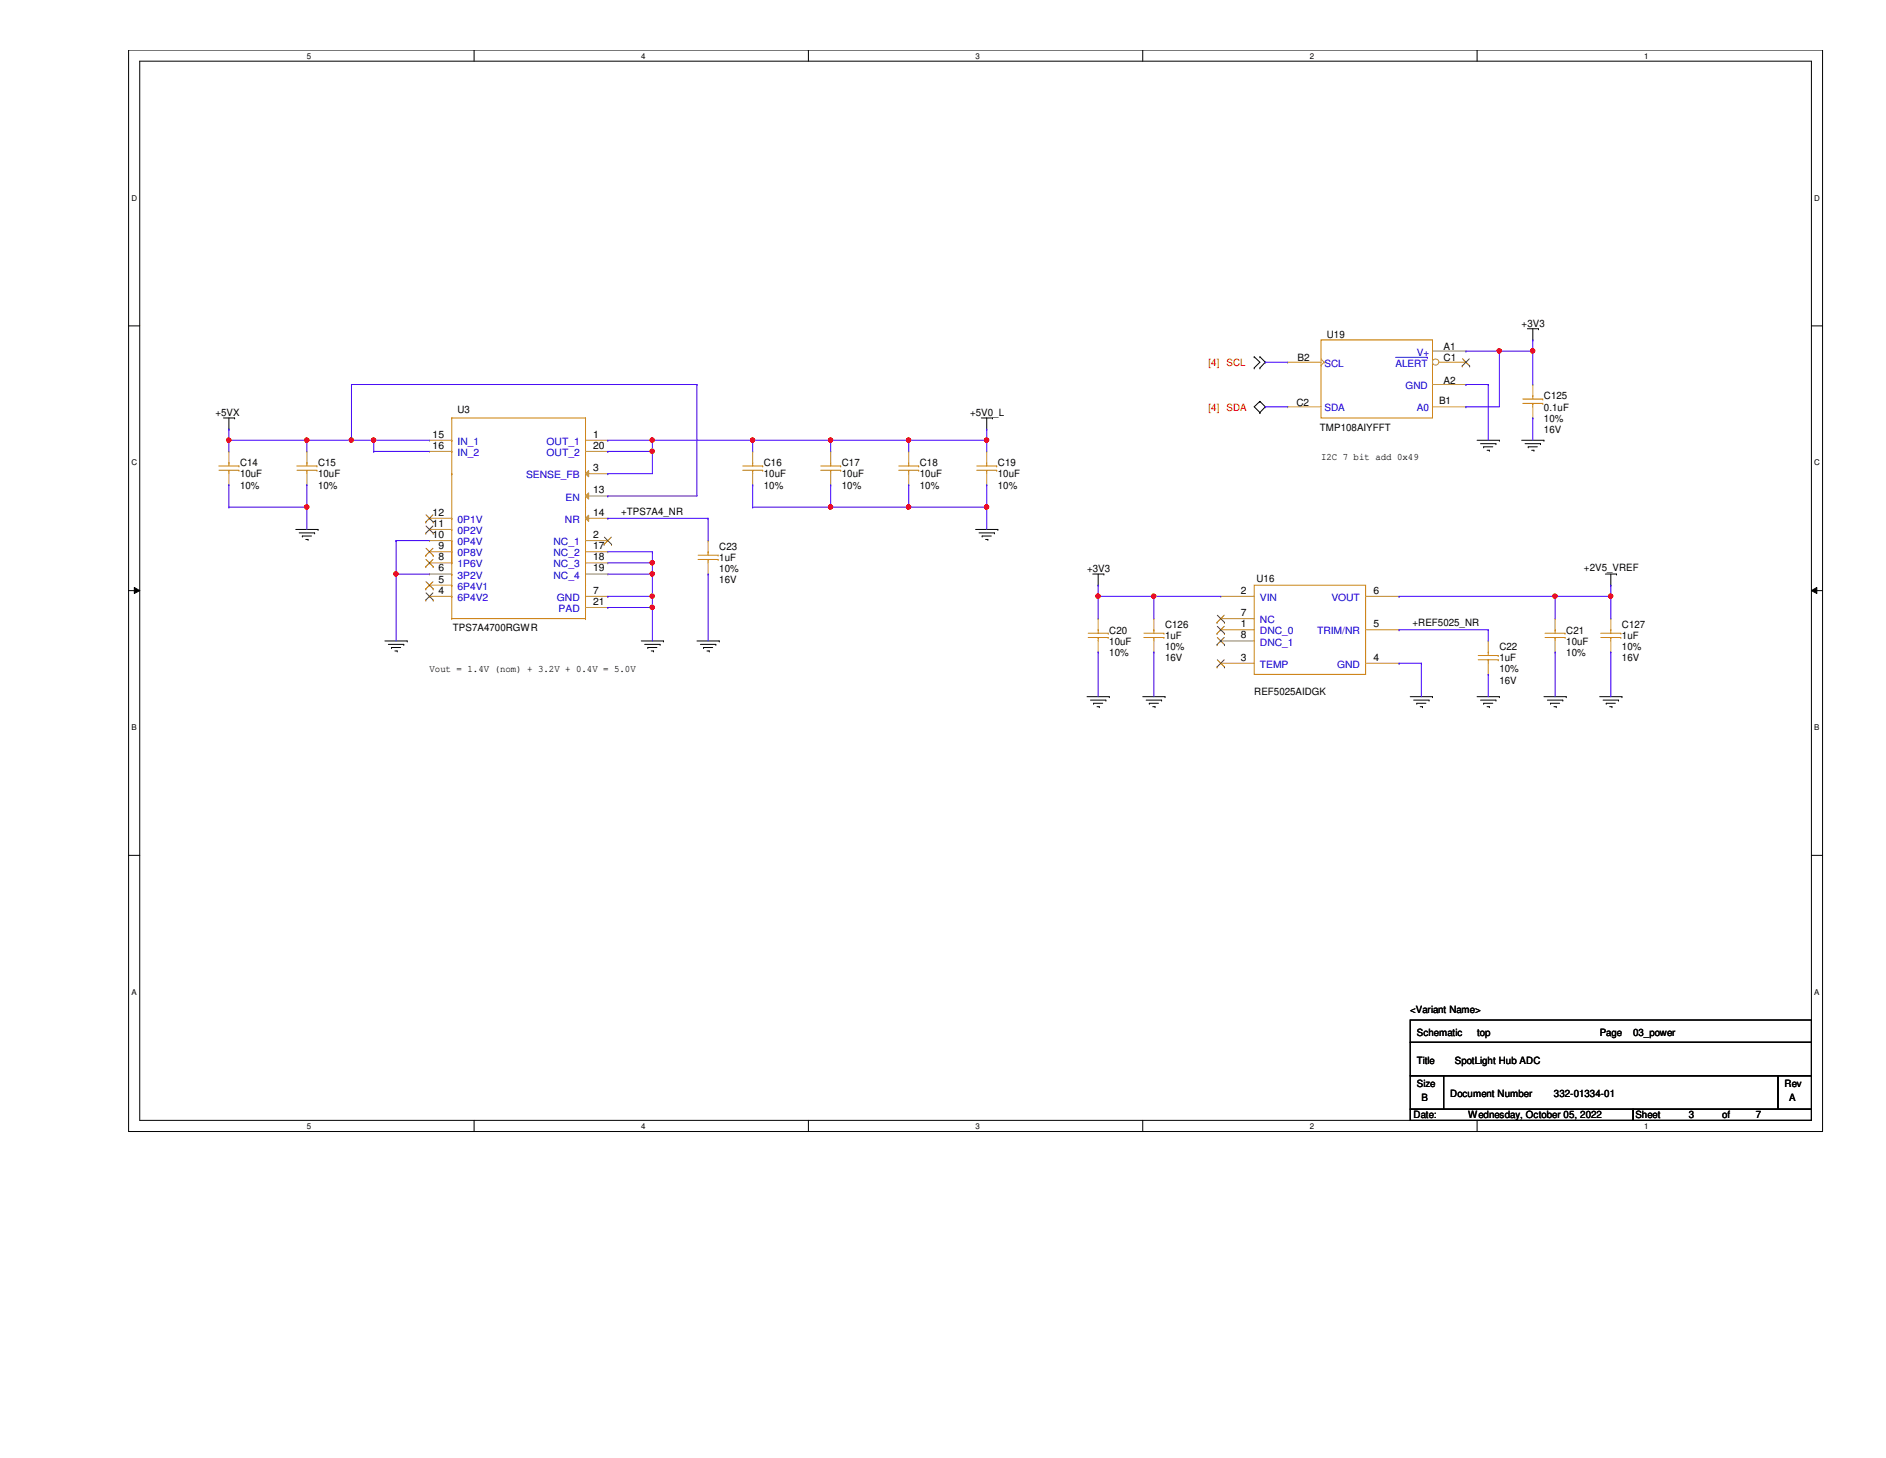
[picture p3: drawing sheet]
<svg xmlns="http://www.w3.org/2000/svg" width="279mm" height="216mm" viewBox="0 0 279 216" stroke-linecap="round" stroke-linejoin="round" font-family="sans-serif">
<path d="M19.1 7.4h250.9v160.2h-250.9zM20.7 9.1h247.7v156.8h-247.7z" fill="none" stroke="#000" stroke-width=".15"/>
<g fill="#fff">
<path d="M45.5 7.6h.6v1.3h-.6z"/>
<path d="M45.5 166.1h.6v1.3h-.6z"/>
</g>
<path d="M70.2 7.4v1.7M70.2 165.9v1.7" fill="none" stroke="#000" stroke-width=".15"/>
<g fill="#fff">
<path d="M95 7.6h.6v1.3h-.6z"/>
<path d="M95 166.1h.6v1.3h-.6z"/>
</g>
<path d="M119.8 7.4v1.7M119.8 165.9v1.7" fill="none" stroke="#000" stroke-width=".15"/>
<g fill="#fff">
<path d="M144.5 7.6h.6v1.3h-.6z"/>
<path d="M144.5 166.1h.6v1.3h-.6z"/>
</g>
<path d="M169.3 7.4v1.7M169.3 165.9v1.7" fill="none" stroke="#000" stroke-width=".15"/>
<g fill="#fff">
<path d="M194.1 7.6h.5v1.3h-.5z"/>
<path d="M194.1 166.1h.5v1.3h-.5z"/>
</g>
<path d="M218.8 7.4v1.7M218.8 165.9v1.7" fill="none" stroke="#000" stroke-width=".15"/>
<g fill="#fff">
<path d="M243.6 7.6h.6v1.3h-.6z"/>
<path d="M243.6 166.1h.6v1.3h-.6z"/>
<path d="M19.5 28.7h.8v1.3h-.8z"/>
<path d="M268.8 28.7h.8v1.3h-.8z"/>
<path d="M19.5 67.9h.8v1.3h-.8z"/>
<path d="M268.8 67.9h.8v1.3h-.8z"/>
</g>
<path d="M19.1 48.3h1.6M268.4 48.3h1.6" fill="none" stroke="#000" stroke-width=".15"/>
<g fill="#fff">
<path d="M19.5 107.1h.7v1.3h-.7z"/>
<path d="M268.8 107.1h.7v1.3h-.7z"/>
</g>
<path d="M19.1 87.5h1.6M19.9 87l.8 .5-.8 .4zM268.4 87.5l.8-.5v.9zM268.4 87.5h1.6" fill="none" stroke="#000" stroke-width=".15"/>
<path d="M19.9 87l.8 .5-.8 .4zM268.4 87.5l.8-.5v.9z" fill="#000"/>
<g fill="#fff">
<path d="M19.5 146.3h.7v1.3h-.7z"/>
<path d="M268.8 146.3h.7v1.3h-.7z"/>
</g>
<g fill="none" stroke="#000" stroke-width=".15">
<path d="M185.8 52.8h.1M185.8 54.5h.1M185.8 52.8l.8 .8-.8 .9M186.6 52.8h.1M186.6 54.5h.1M186.6 59.4h.1M186.6 52.8l.9 .8-.9 .9M186.6 59.4l-.8 .8 .8 .9M186.6 59.4l.9 .8-.9 .9M226.3 48.7h1.6M227.1 50.3h.1M227.1 48.7v1.6"/>
<path d="M227.9 48.7h.1M33.1 61.9h1.7M33.9 63.5h.1M33.9 61.9v1.6M34.8 61.9h.1M43.8 78.4h3.3M44.3 78.9h2.3M44.8 79.4h.1M44.8 79.4h1.3M45.3 79.9h.3M45.6 79.9h.1M46.6 78.9h.1"/>
<path d="M47.1 78.4h.1M144.5 78.4h3.3M145 78.9h2.3M145.4 61.9h1.6M145.5 79.4h.1M145.5 79.4h1.4M146 79.9h.3M146.2 63.5h.1M146.2 61.9v1.6M146.3 79.9h.1M147 61.9h.1M147.3 78.9h.1"/>
<path d="M147.8 78.4h.1M186.6 61.1h.1M218.8 65.2h3.3M219.3 65.7h2.3M219.8 66.2h.1M219.8 66.2h1.3M220.3 66.7h.3M220.6 66.7h.1M221.6 65.7h.1M222.1 65.2h.1M225.4 65.2h3.3M225.9 65.7h2.3"/>
<path d="M226.4 66.2h.1M226.4 66.2h1.4M226.9 66.7h.3M227.2 66.7h.1M228.2 65.7h.1M228.7 65.2h.1M57 94.9h3.3M57.5 95.4h2.3M58 95.9h.1M58 95.9h1.4M58.5 96.4h.3M58.8 96.4h.1"/>
<path d="M59.8 95.4h.1M60.3 94.9h.1M95 94.9h3.3M95.5 95.4h2.3M96 95.9h.1M96 95.9h1.3M96.5 96.4h.3M96.8 96.4h.1M97.8 95.4h.1M98.3 94.9h.1M103.3 94.9h3.3M103.8 95.4h2.2"/>
<path d="M104.2 95.9h.1M104.2 95.9h1.4M104.7 96.4h.4M105.1 96.4h.1M106 95.4h.1M106.6 94.9h.1M161.9 85h1.6M162.7 86.7h.1M162.7 85v1.7M163.5 85h.1M237.8 85h1.7M238.6 86.7h.1"/>
<path d="M238.6 85v1.7M239.5 85h.1M161 103.2h3.3M161.5 103.7h2.3M162 104.1h.1M162 104.1h1.4M162.5 104.6h.4M162.9 104.6h.1M163.8 103.7h.1M164.3 103.2h.1M169.3 103.2h3.3M169.8 103.7h2.3"/>
<path d="M170.3 104.1h.1M170.3 104.1h1.3M170.8 104.6h.3M171.1 104.6h.1M172.1 103.7h.1M172.6 103.2h.1M208.9 103.2h3.3M209.4 103.7h2.3M209.9 104.1h.1M209.9 104.1h1.3M210.4 104.6h.3M210.7 104.6h.1"/>
<path d="M211.7 103.7h.1M212.2 103.2h.1M218.8 103.2h3.3M219.3 103.7h2.3M219.8 104.1h.1M219.8 104.1h1.3M220.3 104.6h.3M220.6 104.6h.1M221.6 103.7h.1M222.1 103.2h.1M228.7 103.2h3.3M229.2 103.7h2.3"/>
<path d="M229.7 104.1h.1M229.7 104.1h1.4M230.2 104.6h.3M230.5 104.6h.1M231.5 103.7h.1M232 103.2h.1M237 103.2h3.3M237.5 103.7h2.3M238 104.1h.1M238 104.1h1.3M238.5 104.6h.3M238.8 104.6h.1"/>
<path d="M239.8 103.7h.1M240.3 103.2h.1M19.1 126.7h1.6M268.4 126.7h1.6M208.9 151h59.5v3.3h-59.5zM208.9 154.3h59.5v5h-59.5zM208.9 159.3h5v5h-5zM213.9 159.3h49.5v5h-49.5zM263.4 159.3h5v5h-5zM208.9 164.3h33v1.6h-33zM241.9 164.3h26.5v1.6h-26.5z"/>
</g>
<g fill="none" stroke="#cc8006" stroke-width=".15">
<path d="M195.7 50.3h16.5v11.6h-16.5zM121.6 69.6h2.9M121.6 69h2.9M123.1 69.6h.1M123.1 68.5h.1M123.1 68.5v.5M123.1 69.6v.5M124.5 69.6h.1M124.5 69h.1M237.2 94.4h2.9M237.2 93.8h2.9M238.6 94.4h.1"/>
<path d="M238.6 93.3h.1M238.6 93.3v.5M238.6 94.4v.5M240.1 94.4h.1M240.1 93.8h.1"/>
</g>
<g fill="none" stroke="#a84" stroke-width=".15">
<path d="M190.8 53.6h.1M190.8 53.6h4.9M195.7 54.1h.1M195.7 53.2l.5 .4M196.2 53.6h.1M196.2 53.6l-.5 .5M123.1 66.8h.1M123.1 71.8h.1M123.1 66.8v1.7M123.1 70.1v1.7M190.8 60.2h.1M190.8 60.2h4.9"/>
<path d="M212.2 60.2h5M217.2 60.2h.1M238.6 91.6h.1M238.6 96.6h.1M238.6 91.6v1.7M238.6 94.9v1.7"/>
</g>
<circle cx="212.7" cy="53.6" r=".46" fill="#fff"/>
<g fill="none" stroke="#a84" stroke-width=".15">
<path d="M212.2 52h5M212.2 56.9h5M213.2 53.6h4M217.2 53.6h.1M217.2 52h.1M217.2 56.9h.1M45.5 66.8h.1M45.5 71.8h.1M45.5 66.8v1.7M45.5 70.1v1.7M86.7 65.2h3.3M90 65.2h.1"/>
<path d="M146.2 66.8h.1M146.2 71.8h.1M146.2 66.8v1.7M146.2 70.1v1.7M86.7 80.1h3.3M90 80.1h.1M104.9 80.1h.1M104.9 85h.1M104.9 80.1v1.6M104.9 83.4v1.6M162.7 91.6h.1M162.7 96.6h.1"/>
<path d="M162.7 91.6v1.7M162.7 94.9v1.7M170.9 91.6h.1M170.9 96.6h.1M170.9 91.6v1.7M170.9 94.9v1.7M180.8 93.3h.1M180.8 88.3h.1M180.8 98.2h.1M180.8 91.6h.1M180.8 94.9h.1M180.8 93.3h5"/>
<path d="M180.8 88.3h5M180.8 98.2h5M180.8 91.6h5M180.8 94.9h5M202.3 93.3h5M202.3 88.3h5M202.3 98.2h5M207.3 98.2h.1M207.3 93.3h.1M207.3 88.3h.1M220.5 94.9h.1M220.5 99.9h.1"/>
<path d="M220.5 94.9v1.7M220.5 98.2v1.7"/>
<circle cx="212.7" cy="53.6" r=".46"/>
</g>
<g fill="none" stroke="#804000" stroke-width=".15">
<path d="M216.6 54.2h.1M216.7 53.1l1 1.1M217.7 53.1l-1.1 1.1M217.7 54.2h.1M89.5 79.5l1.1 1.1M90.6 79.5l-1.1 1.1M89.5 80.6h.1M90.6 80.6h.1M180.3 93.8h.1M180.3 98.8h.1M180.3 92.2h.1M180.3 95.5h.1"/>
<path d="M180.3 92.8l1.1 1M180.3 97.7l1.1 1.1M180.3 91.1l1.1 1.1M180.3 94.4l1.1 1.1M181.4 92.8l-1.1 1M181.4 97.7l-1.1 1.1M181.4 91.1l-1.1 1.1M181.4 94.4l-1.1 1.1M181.4 93.8h.1M181.4 98.8h.1M181.4 92.2h.1M181.4 95.5h.1"/>
</g>
<path d="M206.8 52.9h4.7M211.5 52.9h.1" fill="none" stroke="#00c" stroke-width=".15"/>
<g fill="none" stroke="#cc8006" stroke-width=".15">
<path d="M44 69.6h2.9M44 69h2.9M45.5 69.6h.1M45.5 68.5h.1M45.5 68.5v.5M45.5 69.6v.5M46.9 69.6h.1M46.9 69h.1M66.9 61.9h.1M66.9 76.7h.1M66.9 78.4h.1M66.9 70.1h.1"/>
<path d="M66.9 65.2h.1M66.9 66.8h.1M66.9 61.9h19.8M66.9 61.9v29.7M86.7 61.9h.1M86.7 65.2h.1M86.7 70.1h.1M86.7 75.1h.1M86.7 78.4h.1M86.7 66.8h.1M86.7 61.9v29.7M144.7 69.6h3"/>
<path d="M144.7 69h3M146.2 69.6h.1M146.2 68.5h.1M146.2 68.5v.5M146.2 69.6v.5M147.7 69.6h.1M147.7 69h.1M66.9 91.6h.1M66.9 80.1h.1M66.9 81.7h.1M66.9 83.4h.1M66.9 85h.1"/>
<path d="M66.9 86.7h.1M66.9 88.3h.1M66.9 91.6h19.8M86.7 91.6h.1M86.7 83.4h.1M86.7 86.7h.1M86.7 81.7h.1M86.7 80.1h.1M86.7 88.3h.1M103.4 82.8h3M103.4 82.2h3M104.9 82.8h.1"/>
<path d="M104.9 81.7h.1M104.9 81.7v.5M104.9 82.8v.6M106.4 82.8h.1M106.4 82.2h.1M161.2 94.4h3M161.2 93.8h3M162.7 94.4h.1M162.7 93.3h.1M162.7 93.3v.5M162.7 94.4v.5M164.2 94.4h.1"/>
<path d="M164.2 93.8h.1M169.5 94.4h2.9M169.5 93.8h2.9M170.9 94.4h.1M170.9 93.3h.1M170.9 93.3v.5M170.9 94.4v.5M172.4 94.4h.1M172.4 93.8h.1M185.8 86.7h16.5v13.2h-16.5zM219 97.7h3M219 97.1h3"/>
<path d="M220.5 97.7h.1M220.5 96.6h.1M220.5 96.6v.5M220.5 97.7v.5M222 97.7h.1M222 97.1h.1"/>
</g>
<path d="M87.2 69.7v.9l-.5-.5z" fill="#a84"/>
<g fill="none" stroke="#a84" stroke-width=".15">
<path d="M63.6 78.4h.1M63.6 76.7h.1M63.6 78.4h3.3M63.6 76.7h3.3M86.7 70.1h3.3M87.2 69.7v.9l-.5-.5zM90 70.1h.1M63.6 88.3h.1M63.6 86.7h.1M63.6 85h.1M63.6 83.4h.1M63.6 81.7h.1"/>
<path d="M63.6 80.1h.1M63.6 88.3h3.3M63.6 86.7h3.3M63.6 85h3.3M63.6 83.4h3.3M63.6 81.7h3.3M63.6 80.1h3.3M86.7 88.3h3.3M90 88.3h.1"/>
</g>
<g fill="none" stroke="#804000" stroke-width=".15">
<path d="M63.1 79h.1M63.1 77.3h.1M63.1 77.9l1.1 1.1M63.1 76.2l1.1 1.1M64.1 77.9l-1 1.1M64.1 76.2l-1 1.1M64.2 79h.1M64.2 77.3h.1M63.1 88.9h.1M63.1 87.2h.1M63.1 83.9h.1M63.1 82.3h.1"/>
<path d="M63.1 87.8l1.1 1.1M63.1 86.1l1.1 1.1M63.1 82.8l1.1 1.1M63.1 81.2l1.1 1.1M64.1 87.8l-1 1.1M64.1 86.1l-1 1.1M64.1 82.8l-1 1.1M64.1 81.2l-1 1.1M64.2 88.9h.1M64.2 87.2h.1M64.2 83.9h.1M64.2 82.3h.1"/>
</g>
<path d="M86.7 73.4l.5-.4v.9z" fill="#a84"/>
<path d="M86.7 73.4l.5-.4v.9zM86.7 73.4h3.3M90 73.4h.1" fill="none" stroke="#a84" stroke-width=".15"/>
<path d="M87.2 76.3v.9l-.5-.5z" fill="#a84"/>
<g fill="none" stroke="#a84" stroke-width=".15">
<path d="M227.1 56.9h.1M227.1 56.9v1.7M33.9 66.8h.1M33.9 71.8h.1M33.9 66.8v1.7M33.9 70.1v1.7M63.6 65.2h.1M63.6 66.8h.1M63.6 65.2h3.3M63.6 66.8h3.3M86.7 76.7h3.3M86.7 66.8h3.3"/>
<path d="M87.2 76.3v.9l-.5-.5zM90 76.7h.1M90 66.8h.1M111.5 66.8h.1M111.5 71.8h.1M111.5 66.8v1.7M111.5 70.1v1.7M134.6 66.8h.1M134.6 71.8h.1M134.6 66.8v1.7M134.6 70.1v1.7M227.1 61.9h.1"/>
<path d="M227.1 60.2v1.7M86.7 81.7h3.3M86.7 83.4h3.3M86.7 85h3.3M86.7 90h3.3M90 81.7h.1M90 83.4h.1M90 85h.1M90 90h.1M230.4 91.6h.1M230.4 96.6h.1M230.4 91.6v1.7"/>
<path d="M230.4 94.9v1.7"/>
</g>
<g fill="none" stroke="#cc8006" stroke-width=".15">
<path d="M225.6 59.7h3M225.6 59.1h3M227.1 59.7h.1M227.1 58.6h.1M227.1 58.6v.5M227.1 59.7v.5M228.6 59.7h.1M228.6 59.1h.1M32.4 69.6h3M32.4 69h3M33.9 69.6h.1M33.9 68.5h.1"/>
<path d="M33.9 68.5v.5M33.9 69.6v.5M35.4 69.6h.1M35.4 69h.1M110 69.6h3M110 69h3M111.5 69.6h.1M111.5 68.5h.1M111.5 68.5v.5M111.5 69.6v.5M113 69.6h.1M113 69h.1"/>
<path d="M133.1 69.6h3M133.1 69h3M134.6 69.6h.1M134.6 68.5h.1M134.6 68.5v.5M134.6 69.6v.5M136.1 69.6h.1M136.1 69h.1M228.9 94.4h3M228.9 93.8h3M230.4 94.4h.1M230.4 93.3h.1"/>
<path d="M230.4 93.3v.5M230.4 94.4v.5M231.9 94.4h.1M231.9 93.8h.1"/>
</g>
<path d="M90 88.3h.1M90 88.3h6.6M96.6 88.3h.1M96.6 88.3v1.7" fill="none" stroke="#4200ff" stroke-width=".15"/>
<circle cx="96.6" cy="89.9" r=".32" fill="#f00"/>
<circle cx="96.6" cy="89.9" r=".32" fill="none" stroke="#f00" stroke-width=".15"/>
<circle cx="96.6" cy="88.3" r=".32" fill="#f00"/>
<circle cx="96.6" cy="88.3" r=".32" fill="none" stroke="#f00" stroke-width=".15"/>
<path d="M33.9 65.2h.1M33.9 65.2h11.6M55.4 66.8h.1M55.4 65.2h.1M55.4 66.8h8.2M55.4 65.2v1.6M90 90h.1M90 90h6.6M96.6 90h.1M96.6 90v4.9" fill="none" stroke="#4200ff" stroke-width=".15"/>
<circle cx="33.9" cy="65.2" r=".32" fill="#f00"/>
<circle cx="33.9" cy="65.2" r=".32" fill="none" stroke="#f00" stroke-width=".15"/>
<path d="M33.9 63.5h.1M33.9 63.5v1.7M90 66.8h.1M90 66.8h6.6M58.7 85h.1M58.7 85h4.9M58.7 85v9.9" fill="none" stroke="#4200ff" stroke-width=".15"/>
<circle cx="58.6" cy="85" r=".32" fill="#f00"/>
<circle cx="58.6" cy="85" r=".32" fill="none" stroke="#f00" stroke-width=".15"/>
<path d="M90 70.1h.1M96.6 66.8h.1M96.6 66.8v3.3h-6.6M58.7 80.1h.1M58.7 80.1h4.9M58.7 80.1v4.9" fill="none" stroke="#4200ff" stroke-width=".15"/>
<circle cx="96.6" cy="66.8" r=".32" fill="#f00"/>
<circle cx="96.6" cy="66.8" r=".32" fill="none" stroke="#f00" stroke-width=".15"/>
<path d="M111.5 71.8h.1M111.5 75.1h.1M111.5 71.8v3.3M111.5 75.1h11.6" fill="none" stroke="#4200ff" stroke-width=".15"/>
<circle cx="123" cy="75.1" r=".32" fill="#f00"/>
<circle cx="123" cy="75.1" r=".32" fill="none" stroke="#f00" stroke-width=".15"/>
<path d="M123.1 71.8h.1M123.1 75.1h.1M123.1 71.8v3.3M134.6 71.8h.1M134.6 75.1h.1M134.6 71.8v3.3M146.2 71.8h.1M146.2 71.8v3.3h-23.1" fill="none" stroke="#4200ff" stroke-width=".15"/>
<circle cx="146.2" cy="75.1" r=".32" fill="#f00"/>
<circle cx="146.2" cy="75.1" r=".32" fill="none" stroke="#f00" stroke-width=".15"/>
<circle cx="134.6" cy="75.1" r=".32" fill="#f00"/>
<circle cx="134.6" cy="75.1" r=".32" fill="none" stroke="#f00" stroke-width=".15"/>
<path d="M111.5 65.2h.1M111.5 65.2h11.6M146.2 75.1h.1M146.2 65.2h.1M146.2 65.2v1.6M146.2 75.1v3.3" fill="none" stroke="#4200ff" stroke-width=".15"/>
<circle cx="123" cy="65.2" r=".32" fill="#f00"/>
<circle cx="123" cy="65.2" r=".32" fill="none" stroke="#f00" stroke-width=".15"/>
<circle cx="111.5" cy="65.2" r=".32" fill="#f00"/>
<circle cx="111.5" cy="65.2" r=".32" fill="none" stroke="#f00" stroke-width=".15"/>
<path d="M111.5 65.2h.1M111.5 65.2v1.6M123.1 65.2h.1M123.1 65.2v1.6M123.1 65.2h23.1M134.6 65.2h.1M134.6 65.2v1.6" fill="none" stroke="#4200ff" stroke-width=".15"/>
<circle cx="146.2" cy="65.2" r=".32" fill="#f00"/>
<circle cx="146.2" cy="65.2" r=".32" fill="none" stroke="#f00" stroke-width=".15"/>
<circle cx="134.6" cy="65.2" r=".32" fill="#f00"/>
<circle cx="134.6" cy="65.2" r=".32" fill="none" stroke="#f00" stroke-width=".15"/>
<path d="M90 65.2h.1M90 65.2h6.6" fill="none" stroke="#4200ff" stroke-width=".15"/>
<circle cx="96.6" cy="65.2" r=".32" fill="#f00"/>
<circle cx="96.6" cy="65.2" r=".32" fill="none" stroke="#f00" stroke-width=".15"/>
<path d="M33.9 71.8h.1M33.9 71.8v3.3M45.5 71.8h.1M45.5 71.8v3.3M96.6 65.2h.1M96.6 65.2v1.6M96.6 65.2h14.9M146.2 63.5h.1M146.2 63.5v1.7" fill="none" stroke="#4200ff" stroke-width=".15"/>
<circle cx="45.4" cy="75.1" r=".32" fill="#f00"/>
<circle cx="45.4" cy="75.1" r=".32" fill="none" stroke="#f00" stroke-width=".15"/>
<path d="M33.9 75.1h.1M33.9 75.1h11.6M45.5 75.1h.1M45.5 75.1v3.3M55.4 65.2h.1M55.4 65.2h8.2" fill="none" stroke="#4200ff" stroke-width=".15"/>
<circle cx="55.3" cy="65.2" r=".32" fill="#f00"/>
<circle cx="55.3" cy="65.2" r=".32" fill="none" stroke="#f00" stroke-width=".15"/>
<path d="M45.5 65.2h.1M45.5 65.2v1.6M45.5 65.2h6.6" fill="none" stroke="#4200ff" stroke-width=".15"/>
<circle cx="52" cy="65.2" r=".32" fill="#f00"/>
<circle cx="52" cy="65.2" r=".32" fill="none" stroke="#f00" stroke-width=".15"/>
<circle cx="45.4" cy="65.2" r=".32" fill="#f00"/>
<circle cx="45.4" cy="65.2" r=".32" fill="none" stroke="#f00" stroke-width=".15"/>
<g fill="none" stroke="#4200ff" stroke-width=".15">
<path d="M52.1 56.9h.1M52.1 56.9h51.2M52.1 56.9v8.3M103.3 56.9h.1M103.3 56.9v16.5h-13.3M33.9 65.2h.1M33.9 65.2v1.6M52.1 65.2h.1M52.1 65.2h3.3M90 76.7h.1M90 73.4h.1M90 76.7h14.9"/>
<path d="M104.9 76.7h.1M104.9 76.7v3.4M104.9 85h.1M104.9 85v9.9M162.7 88.3h.1M162.7 86.7h.1M162.7 88.3h8.2M162.7 86.7v1.6M207.3 98.2h.1M207.3 98.2h3.3M210.6 98.2h.1M210.6 98.2v5"/>
<path d="M230.4 88.3h.1M230.4 88.3v3.3"/>
</g>
<circle cx="230.4" cy="88.3" r=".32" fill="#f00"/>
<circle cx="230.4" cy="88.3" r=".32" fill="none" stroke="#f00" stroke-width=".15"/>
<path d="M162.7 88.3h.1M162.7 88.3v3.3M207.3 88.3h.1M207.3 88.3h23.1" fill="none" stroke="#4200ff" stroke-width=".15"/>
<circle cx="162.7" cy="88.3" r=".32" fill="#f00"/>
<circle cx="162.7" cy="88.3" r=".32" fill="none" stroke="#f00" stroke-width=".15"/>
<g fill="none" stroke="#4200ff" stroke-width=".15">
<path d="M162.7 96.6h.1M162.7 96.6v6.6M207.3 93.3h.1M207.3 93.3h13.2M220.5 99.9h.1M220.5 93.3h.1M220.5 93.3v1.6M220.5 99.9v3.3M230.4 96.6h.1M230.4 88.3h.1M230.4 96.6v6.6M230.4 88.3h8.2"/>
<path d="M238.6 86.7h.1M238.6 88.3h.1M238.6 86.7v4.9"/>
</g>
<circle cx="238.6" cy="88.3" r=".32" fill="#f00"/>
<circle cx="238.6" cy="88.3" r=".32" fill="none" stroke="#f00" stroke-width=".15"/>
<path d="M170.9 88.3h.1M170.9 88.3v3.3M238.6 96.6h.1M238.6 96.6v6.6" fill="none" stroke="#4200ff" stroke-width=".15"/>
<circle cx="170.9" cy="88.3" r=".32" fill="#f00"/>
<circle cx="170.9" cy="88.3" r=".32" fill="none" stroke="#f00" stroke-width=".15"/>
<path d="M227.1 50.3h.1M227.1 50.3v1.7M170.9 88.3h.1M170.9 96.6h.1M170.9 88.3h9.9M170.9 96.6v6.6" fill="none" stroke="#4200ff" stroke-width=".15"/>
<circle cx="227.1" cy="52" r=".32" fill="#f00"/>
<circle cx="227.1" cy="52" r=".32" fill="none" stroke="#f00" stroke-width=".15"/>
<g fill="none" stroke="#4200ff" stroke-width=".15">
<path d="M187.5 53.6h.1M187.5 53.6h3.3M217.2 52h.1M217.2 56.9h.1M217.2 52h4.9M217.2 56.9h3.3M220.5 56.9h.1M220.5 56.9v8.3M222.1 52h.1M222.1 52v8.2h-4.9M227.1 52h.1M227.1 52v4.9"/>
<path d="M187.5 60.2h.1M187.5 60.2h3.3M217.2 60.2h.1M227.1 61.9h.1M227.1 61.9v3.3"/>
</g>
<circle cx="222.1" cy="52" r=".32" fill="#f00"/>
<circle cx="222.1" cy="52" r=".32" fill="none" stroke="#f00" stroke-width=".15"/>
<path d="M222.1 52h.1M222.1 52h5M90 81.7h6.6M90 83.4h6.6M96.6 81.7h.1M96.6 83.4h.1M96.6 85h.1M96.6 81.7v3.3" fill="none" stroke="#4200ff" stroke-width=".15"/>
<circle cx="96.6" cy="83.3" r=".32" fill="#f00"/>
<circle cx="96.6" cy="83.3" r=".32" fill="none" stroke="#f00" stroke-width=".15"/>
<path d="M90 85h6.6M96.6 85h.1M96.6 88.3h.1M96.6 85v3.3" fill="none" stroke="#4200ff" stroke-width=".15"/>
<circle cx="96.6" cy="85" r=".32" fill="#f00"/>
<circle cx="96.6" cy="85" r=".32" fill="none" stroke="#f00" stroke-width=".15"/>
<circle cx="96.6" cy="89.9" r=".32" fill="#f00"/>
<circle cx="96.6" cy="89.9" r=".32" fill="none" stroke="#f00" stroke-width=".15"/>
<circle cx="96.6" cy="88.3" r=".32" fill="#f00"/>
<circle cx="96.6" cy="88.3" r=".32" fill="none" stroke="#f00" stroke-width=".15"/>
<circle cx="33.9" cy="65.2" r=".32" fill="#f00"/>
<circle cx="33.9" cy="65.2" r=".32" fill="none" stroke="#f00" stroke-width=".15"/>
<circle cx="58.6" cy="85" r=".32" fill="#f00"/>
<circle cx="58.6" cy="85" r=".32" fill="none" stroke="#f00" stroke-width=".15"/>
<circle cx="96.6" cy="66.8" r=".32" fill="#f00"/>
<circle cx="96.6" cy="66.8" r=".32" fill="none" stroke="#f00" stroke-width=".15"/>
<circle cx="123" cy="75.1" r=".32" fill="#f00"/>
<circle cx="123" cy="75.1" r=".32" fill="none" stroke="#f00" stroke-width=".15"/>
<circle cx="146.2" cy="75.1" r=".32" fill="#f00"/>
<circle cx="146.2" cy="75.1" r=".32" fill="none" stroke="#f00" stroke-width=".15"/>
<circle cx="134.6" cy="75.1" r=".32" fill="#f00"/>
<circle cx="134.6" cy="75.1" r=".32" fill="none" stroke="#f00" stroke-width=".15"/>
<circle cx="123" cy="65.2" r=".32" fill="#f00"/>
<circle cx="123" cy="65.2" r=".32" fill="none" stroke="#f00" stroke-width=".15"/>
<circle cx="111.5" cy="65.2" r=".32" fill="#f00"/>
<circle cx="111.5" cy="65.2" r=".32" fill="none" stroke="#f00" stroke-width=".15"/>
<circle cx="146.2" cy="65.2" r=".32" fill="#f00"/>
<circle cx="146.2" cy="65.2" r=".32" fill="none" stroke="#f00" stroke-width=".15"/>
<circle cx="134.6" cy="65.2" r=".32" fill="#f00"/>
<circle cx="134.6" cy="65.2" r=".32" fill="none" stroke="#f00" stroke-width=".15"/>
<circle cx="96.6" cy="65.2" r=".32" fill="#f00"/>
<circle cx="96.6" cy="65.2" r=".32" fill="none" stroke="#f00" stroke-width=".15"/>
<circle cx="45.4" cy="75.1" r=".32" fill="#f00"/>
<circle cx="45.4" cy="75.1" r=".32" fill="none" stroke="#f00" stroke-width=".15"/>
<circle cx="55.3" cy="65.2" r=".32" fill="#f00"/>
<circle cx="55.3" cy="65.2" r=".32" fill="none" stroke="#f00" stroke-width=".15"/>
<circle cx="52" cy="65.2" r=".32" fill="#f00"/>
<circle cx="52" cy="65.2" r=".32" fill="none" stroke="#f00" stroke-width=".15"/>
<circle cx="45.4" cy="65.2" r=".32" fill="#f00"/>
<circle cx="45.4" cy="65.2" r=".32" fill="none" stroke="#f00" stroke-width=".15"/>
<circle cx="230.4" cy="88.3" r=".32" fill="#f00"/>
<circle cx="230.4" cy="88.3" r=".32" fill="none" stroke="#f00" stroke-width=".15"/>
<circle cx="162.7" cy="88.3" r=".32" fill="#f00"/>
<circle cx="162.7" cy="88.3" r=".32" fill="none" stroke="#f00" stroke-width=".15"/>
<circle cx="238.6" cy="88.3" r=".32" fill="#f00"/>
<circle cx="238.6" cy="88.3" r=".32" fill="none" stroke="#f00" stroke-width=".15"/>
<circle cx="170.9" cy="88.3" r=".32" fill="#f00"/>
<circle cx="170.9" cy="88.3" r=".32" fill="none" stroke="#f00" stroke-width=".15"/>
<circle cx="227.1" cy="52" r=".32" fill="#f00"/>
<circle cx="227.1" cy="52" r=".32" fill="none" stroke="#f00" stroke-width=".15"/>
<circle cx="222.1" cy="52" r=".32" fill="#f00"/>
<circle cx="222.1" cy="52" r=".32" fill="none" stroke="#f00" stroke-width=".15"/>
<circle cx="96.6" cy="83.3" r=".32" fill="#f00"/>
<circle cx="96.6" cy="83.3" r=".32" fill="none" stroke="#f00" stroke-width=".15"/>
<circle cx="96.6" cy="85" r=".32" fill="#f00"/>
<circle cx="96.6" cy="85" r=".32" fill="none" stroke="#f00" stroke-width=".15"/>
<g font-size="1.5">
<text x="192.2" y="53.5">B2</text>
<text x="196.6" y="50">U19</text>
<text x="213.9" y="53.5">C1</text>
<text x="213.9" y="51.9">A1</text>
<text x="225.4" y="48.4">+3V3</text>
<text x="213.2" y="59.8">B1</text>
<text x="213.9" y="56.8">A2</text>
<text x="228.7" y="59.1">C125</text>
<text x="31.9" y="61.6">+5VX</text>
<text x="64.1" y="64.8">15</text>
<text x="67.8" y="61.1">U3</text>
<text x="87.9" y="64.8">1</text>
<text x="143.7" y="61.6">+5V0_L</text>
<text x="192.1" y="60.1">C2</text>
<text x="195.5" y="63.8">TMP108AIYFFT</text>
<text x="228.7" y="60.8">0.1uF</text>
<text x="228.7" y="62.4">10%</text>
<text x="228.7" y="64.1">16V</text>
<text x="35.6" y="69">C14</text>
<text x="35.6" y="70.7">10uF</text>
<text x="47.1" y="69">C15</text>
<text x="47.1" y="70.7">10uF</text>
<text x="64.1" y="66.5">16</text>
<text x="87.9" y="69.8">3</text>
<text x="87.9" y="66.5">20</text>
<text x="113.2" y="69">C16</text>
<text x="113.2" y="70.7">10uF</text>
<text x="124.7" y="69">C17</text>
<text x="124.7" y="70.7">10uF</text>
<text x="136.3" y="69">C18</text>
<text x="136.3" y="70.7">10uF</text>
<text x="147.8" y="69">C19</text>
<text x="147.8" y="70.7">10uF</text>
<text x="195.7" y="68.1">I2C 7 bit add 0x49</text>
<text x="35.6" y="72.3">10%</text>
<text x="47.1" y="72.3">10%</text>
<text x="64.1" y="76.4">12</text>
<text x="87.9" y="73.1">13</text>
<text x="87.9" y="76.4">14</text>
<text x="92" y="76.2">+TPS7A4_NR</text>
<text x="113.2" y="72.3">10%</text>
<text x="124.7" y="72.3">10%</text>
<text x="136.3" y="72.3">10%</text>
<text x="147.8" y="72.3">10%</text>
<text x="64.1" y="79.7">10</text>
<text x="64.1" y="78">11</text>
<text x="64.9" y="83">8</text>
<text x="64.9" y="81.3">9</text>
<text x="87.9" y="79.7">2</text>
<text x="87.9" y="81.3">17</text>
<text x="87.9" y="83">18</text>
<text x="106.6" y="81.4">C23</text>
<text x="106.6" y="83.1">1uF</text>
<text x="64.9" y="87.9">4</text>
<text x="64.9" y="86.3">5</text>
<text x="64.9" y="84.6">6</text>
<text x="87.9" y="87.9">7</text>
<text x="87.9" y="84.6">19</text>
<text x="87.9" y="89.6">21</text>
<text x="106.6" y="84.7">10%</text>
<text x="106.6" y="86.4">16V</text>
<text x="161" y="84.7">+3V3</text>
<text x="183.8" y="87.9">2</text>
<text x="186.1" y="86.2">U16</text>
<text x="203.5" y="87.9">6</text>
<text x="234.7" y="84.5">+2V5_VREF</text>
<text x="67.1" y="93.5">TPS7A4700RGWR</text>
<text x="164.3" y="93.8">C20</text>
<text x="164.3" y="95.5">10uF</text>
<text x="172.6" y="93">C126</text>
<text x="172.6" y="94.6">1uF</text>
<text x="183.8" y="92.9">1</text>
<text x="183.8" y="91.2">7</text>
<text x="183.8" y="94.5">8</text>
<text x="203.5" y="92.9">5</text>
<text x="209.3" y="92.7">+REF5025_NR</text>
<text x="232" y="93.8">C21</text>
<text x="232" y="95.5">10uF</text>
<text x="240.3" y="93">C127</text>
<text x="240.3" y="94.6">1uF</text>
<text x="63.6" y="99.4">Vout = 1.4V (nom) + 3.2V + 0.4V = 5.0V</text>
<text x="164.3" y="97.1">10%</text>
<text x="172.6" y="96.3">10%</text>
<text x="172.6" y="97.9">16V</text>
<text x="183.8" y="97.8">3</text>
<text x="203.5" y="97.8">4</text>
<text x="222.1" y="96.3">C22</text>
<text x="222.1" y="97.9">1uF</text>
<text x="222.1" y="99.6">10%</text>
<text x="222.1" y="101.2">16V</text>
<text x="232" y="97.1">10%</text>
<text x="240.3" y="96.3">10%</text>
<text x="240.3" y="97.9">16V</text>
<text x="185.8" y="102.9">REF5025AIDGK</text>
<text x="208.9" y="149.9">&lt;Variant Name&gt;</text>
<text x="209.9" y="153.4">Schematic</text>
<text x="218.8" y="153.4">top</text>
<text x="237" y="153.4">Page</text>
<text x="241.9" y="153.4">03_power</text>
<text x="209.9" y="157.5">Title</text>
<text x="209.9" y="161">Size</text>
<text x="215.5" y="157.5">SpotLight Hub ADC</text>
<text x="264.4" y="161">Rev</text>
<text x="209.4" y="165.6">Date:</text>
<text x="210.6" y="163">B</text>
<text x="214.8" y="162.5">Document Number</text>
<text x="217.5" y="165.6">Wednesday, October 05, 2022</text>
<text x="230.2" y="162.5">332-01334-01</text>
<text x="242.3" y="165.6">Sheet</text>
<text x="250.2" y="165.6">3</text>
<text x="255.1" y="165.6">of</text>
<text x="260.1" y="165.6">7</text>
<text x="265" y="163">A</text>
</g>
<g font-size="1.5" fill="#00c">
<text x="209.9" y="52.7">V+</text>
<text x="196.2" y="54.3">SCL</text>
<text x="206.8" y="54.3">ALERT</text>
<text x="208.2" y="57.6">GND</text>
<text x="67.8" y="65.9">IN_1</text>
<text x="81" y="65.9">OUT_1</text>
<text x="196.2" y="60.9">SDA</text>
<text x="209.9" y="60.9">A0</text>
<text x="67.8" y="67.5">IN_2</text>
<text x="77.9" y="70.8">SENSE_FB</text>
<text x="81" y="67.5">OUT_2</text>
<text x="67.8" y="77.4">0P1V</text>
<text x="83.7" y="77.4">NR</text>
<text x="83.8" y="74.1">EN</text>
<text x="67.8" y="82.4">0P8V</text>
<text x="67.8" y="80.7">0P4V</text>
<text x="67.8" y="79.1">0P2V</text>
<text x="82" y="80.7">NC_1</text>
<text x="82" y="82.4">NC_2</text>
<text x="67.8" y="89">6P4V2</text>
<text x="67.8" y="87.3">6P4V1</text>
<text x="67.8" y="85.7">3P2V</text>
<text x="67.8" y="84">1P6V</text>
<text x="82" y="84">NC_3</text>
<text x="82" y="85.7">NC_4</text>
<text x="82.5" y="89">GND</text>
<text x="186.6" y="89">VIN</text>
<text x="197.2" y="89">VOUT</text>
<text x="82.8" y="90.6">PAD</text>
<text x="186.6" y="93.9">DNC_0</text>
<text x="186.6" y="92.3">NC</text>
<text x="186.6" y="95.6">DNC_1</text>
<text x="195.1" y="93.9">TRIM/NR</text>
<text x="186.6" y="98.9">TEMP</text>
<text x="198.1" y="98.9">GND</text>
</g>
<g font-size="1.5" fill="#f00">
<text x="179" y="54.2">[4]</text>
<text x="181.7" y="54.2">SCL</text>
<text x="179" y="60.8">[4]</text>
<text x="181.7" y="60.8">SDA</text>
</g>
<g font-size="1.2">
<text x="45.5" y="8.7">5</text>
<text x="95" y="8.7">4</text>
<text x="144.5" y="8.7">3</text>
<text x="194.1" y="8.7">2</text>
<text x="243.6" y="8.7">1</text>
<text x="19.5" y="29.7">D</text>
<text x="268.8" y="29.7">D</text>
<text x="19.5" y="68.9">C</text>
<text x="268.8" y="68.9">C</text>
<text x="19.5" y="108.1">B</text>
<text x="268.8" y="108.1">B</text>
<text x="19.5" y="147.3">A</text>
<text x="268.8" y="147.3">A</text>
<text x="45.5" y="167.2">5</text>
<text x="95" y="167.2">4</text>
<text x="144.5" y="167.2">3</text>
<text x="194.1" y="167.2">2</text>
<text x="243.6" y="167.2">1</text>
</g>
</svg>
